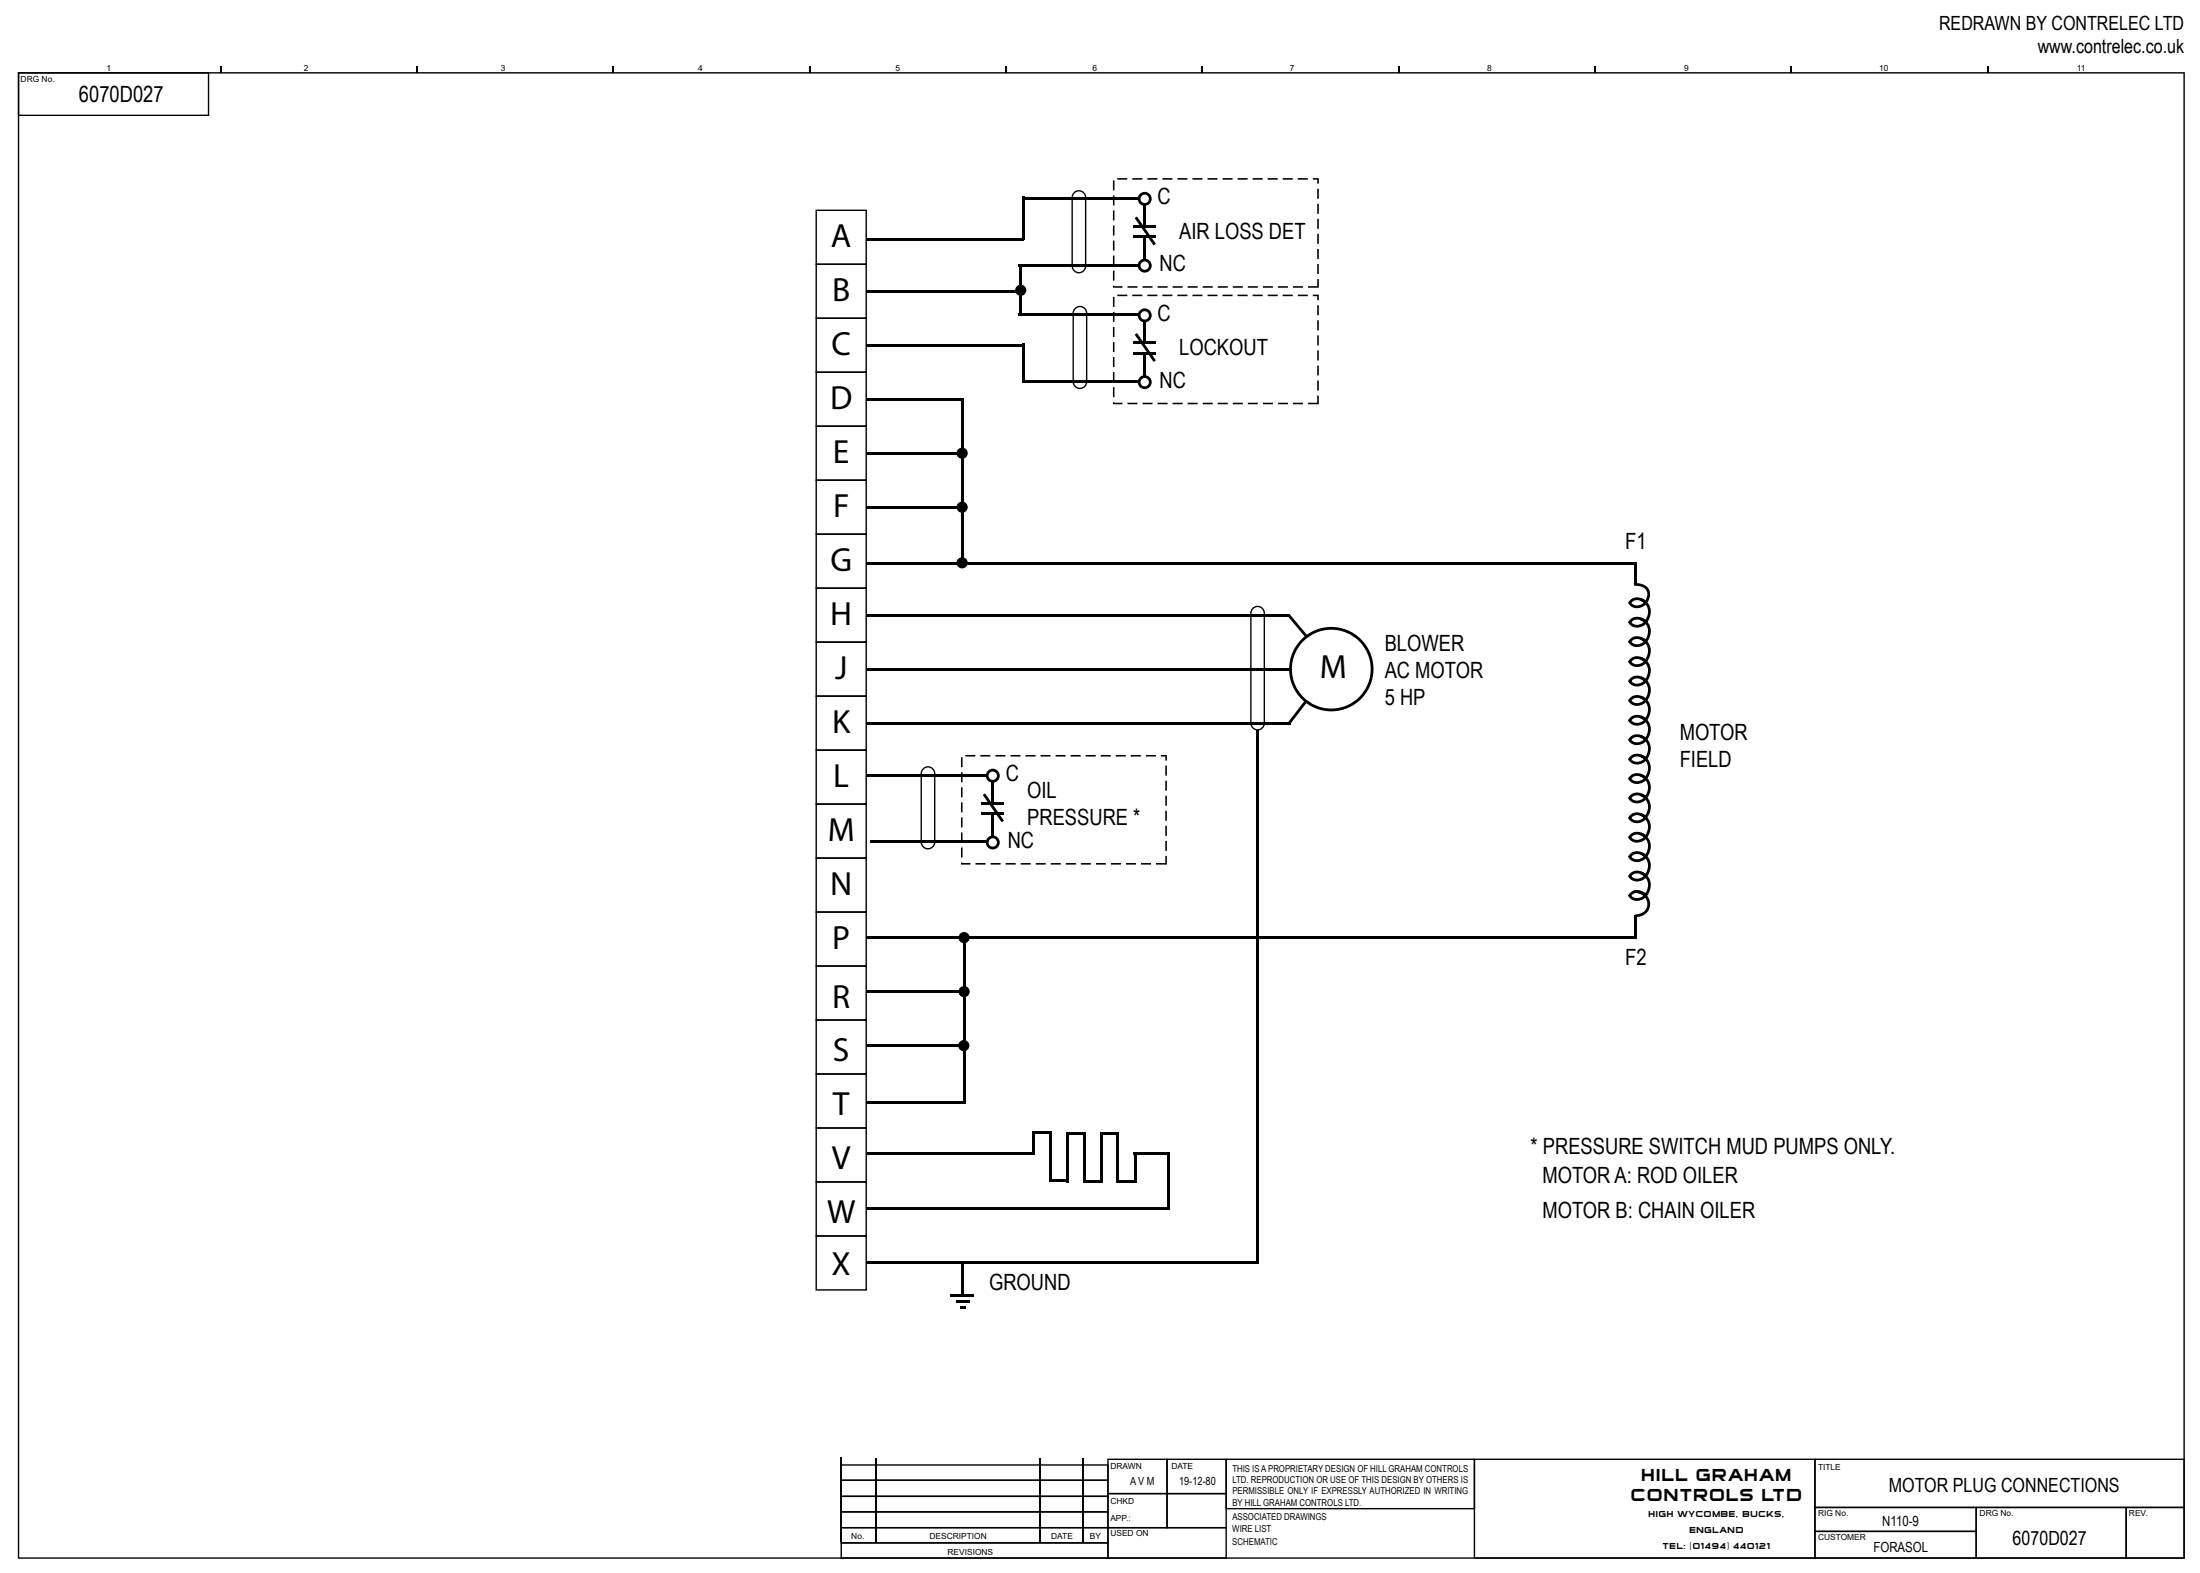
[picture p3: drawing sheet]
<svg xmlns="http://www.w3.org/2000/svg" width="393mm" height="281mm" viewBox="0 0 393 281" stroke-linecap="round" stroke-linejoin="round" font-family="sans-serif">
<g fill="#000">
<path d="M39.3 11.8h.3v1.2h-.3zM74.4 11.8h.3v1.2h-.3zM109.5 11.8h.3v1.2h-.3zM144.6 11.8h.2v1.2h-.2zM179.7 11.8h.2v1.2h-.2zM214.8 11.8h.2v1.2h-.2zM249.8 11.8h.3v1.2h-.3zM284.9 11.8h.3v1.2h-.3zM320 11.8h.2v1.2h-.2zM355.1 11.8h.2v1.2h-.2zM3.2 12.9h34.2v7.7l-.1-.1-.2 .1v-7.5h-33.7v7.4h33.9l.1 .2h-34.2zM202.8 39l.4-.3 3.4 4.8-.4 .3z"/>
<path d="M204.3 36.2h.5v4.1h-.5zM145.7 37.4h9.2v9.8l-.1-.1-.1 .1v-9.5h-8.7v9.4h8.8l.1 .2h-9.2zM145.7 47.1h9.2v9.7l-.1-.1-.1 .1v-9.5h-8.7v9.4h8.8l.1 .3h-9.2zM202.5 40.2h4.1v.5h-4.1zM202.5 42h4.1v.5h-4.1zM204.3 42.4h.5v4h-.5zM145.7 56.7h9.2v9.8l-.1-.1-.1 .1v-9.5h-8.7v9.4h8.8l.1 .2h-9.2zM145.7 66.4h9.2v9.7l-.1-.1-.1 .1v-9.5h-8.7v9.4h8.8l.1 .3h-9.2zM145.7 76h9.2v9.8l-.1-.1-.1 .1v-9.5h-8.7v9.4h8.8l.1 .2h-9.2zM145.7 85.7h9.2v9.7l-.1-.1-.1 .1v-9.5h-8.7v9.4h8.8l.1 .2h-9.2zM145.7 95.3h9.2v9.8l-.1-.2-.1 .2v-9.6h-8.7v9.4h8.8l.1 .3h-9.2zM145.7 104.9h9.2v9.8l-.1-.1-.1 .1v-9.5h-8.7v9.4h8.8l.1 .2h-9.2z"/>
<path d="M145.7 114.6h9.2v9.7l-.1-.1-.1 .1v-9.5h-8.7v9.4h8.8l.1 .3h-9.2zM145.7 124.2h9.2v9.8l-.1-.1-.1 .1v-9.5h-8.7v9.4h8.8l.1 .2h-9.2zM145.7 133.9h9.2v9.7l-.1-.1-.1 .1v-9.5h-8.7v9.4h8.8l.1 .3h-9.2zM145.7 143.5h9.2v9.8l-.1-.2-.1 .2v-9.5h-8.7v9.3h8.8l.1 .3h-9.2zM145.7 153.1h9.2v9.8l-.1-.1-.1 .1v-9.5h-8.7v9.4h8.8l.1 .2h-9.2zM145.7 162.8h9.2v9.8l-.1-.2-.1 .2v-9.6h-8.7v9.4h8.8l.1 .3h-9.2zM145.7 172.4h9.2v9.8l-.1-.1-.1 .1v-9.5h-8.7v9.4h8.8l.1 .2h-9.2zM145.7 182.1h9.2v9.7l-.1-.1-.1 .1v-9.5h-8.7v9.4h8.8l.1 .3h-9.2zM145.7 191.7h9.2v9.8l-.1-.1-.1 .1v-9.5h-8.7v9.4h8.8l.1 .2h-9.2zM145.7 201.4h9.2v9.7l-.1-.1-.1 .1v-9.5h-8.7v9.4h8.8l.1 .3h-9.2zM145.7 211h9.2v9.8l-.1-.2-.1 .2v-9.5h-8.7v9.3h8.8l.1 .3h-9.2zM145.7 220.6h9.2v9.8l-.1-.1-.1 .1v-9.5h-8.7v9.4h8.8l.1 .2h-9.2z"/>
<path d="M150.2 275.5h47.9v2.9h-47.9v-2.8l.1 .1 .2-.1v2.6h47.4v-2.5h-47.6zM150.2 272.8h47.9v2.9h-47.9v-2.8l.1 .1 .2-.1v2.6h47.4v-2.5h-47.6zM150.2 269.9h47.9v3.1h-47.9v-2.9l.1 .1 .2-.1v2.7h47.4v-2.6h-47.6zM150.2 267.2h47.9v3h-47.9v-2.9l.1 .1 .2-.1v2.6h47.4v-2.5h-47.6zM150.2 264.3h47.9v3.1h-47.9v-3l.1 .1 .2-.1v2.8h47.4v-2.7h-47.6zM150.2 261.6h47.9v2.9h-47.9v-2.8l.1 .1 .2-.1v2.6h47.4v-2.5h-47.6zM197.9 272.8h21.3v5.6h-21.3v-5.5l.1 .1 .1-.1v5.3h20.9v-5.2h-21zM197.9 260.5h10.8v6.4h-10.8v-6.2l.1 .1 .1-.1v6h10.3v-5.9h-10.4zM197.9 266.7h10.8v6.3h-10.8v-6.2l.1 .1 .1-.1v6h10.3v-5.9h-10.4zM208.4 266.7h10.8v6.3h-10.8v-6.2l.2 .1 .1-.1v6h10.3v-5.9h-10.4zM208.4 260.5h10.8v6.4h-10.8v-6.2l.2 .1 .1-.1v6h10.3v-5.9h-10.4zM219 260.5h44.6v9.1h-44.6v-8.9l.1 .1 .1-.1v8.7h44.2v-8.6h-44.3z"/>
<path d="M263.4 260.5h61.1v17.9h-61.1v-17.7l.1 .1 .1-.1v17.5h60.6v-17.4h-60.7zM324.2 273.4h29.1v5h-29.1v-4.9l.1 .2 .2-.2v4.7h28.5v-4.5h-28.7zM324.2 269.1h29.1v4.6h-29.1v-4.4l.1 .1 .2-.1v4.1h28.5v-4h-28.7zM353 269.1h27.1v9.3h-27.1v-9.1l.1 .1 .2-.1v8.9h26.5v-8.8h-26.7zM379.8 269.1h10.6v9.3h-10.6v-9.1l.2 .1 .1-.1v8.9h10.1v-8.8h-10.2zM324.2 260.5h66.1l-.1 .2 .1 .1h-65.8v8.3h65.7v-8.4l.2-.2v8.9h-66.2zM3.2 12.9h387.2v265.4l-.1-.1-.1 .1v-265.2h-386.8v265.1h386.9l.1 .2h-387.2z"/>
</g>
<path d="M150.3 260.3v15.1M156.5 260.4v15.2M185.9 260.4v15.2M193.5 260.4v15.2" fill="none" stroke="#000" stroke-width=".25"/>
<circle cx="204.6" cy="35.5" r="1" fill="#fff"/>
<path d="M203.8 34.5a1.25 1.25 0 0 1 2 .6 1.25 1.25 0 0 1-1.2 1.7v-.5a.75 .75 0 0 0 .7-1.1 .75 .75 0 0 0-1.3-.2 .75 .75 0 0 0 .3 1.2l.3 .1v.5a1.25 1.25 0 0 1-1.2-.9 1.25 1.25 0 0 1 .4-1.4z" fill="#000"/>
<circle cx="204.6" cy="47.4" r="1" fill="#fff"/>
<g fill="#000">
<path d="M202.8 59.8l.4-.3 3.4 4.9-.4 .2zM204.3 57h.5v4.1h-.5zM203.6 46.7a1.25 1.25 0 0 1 2.1 .2 1.25 1.25 0 0 1-1.1 1.8v-.5a.75 .75 0 0 0 .7-1 .75 .75 0 0 0-1.3-.3 .75 .75 0 0 0 .3 1.2l.3 .1v.5a1.25 1.25 0 0 1-1.2-.7 1.25 1.25 0 0 1 .2-1.3zM202.5 61h4.1v.5h-4.1zM202.5 62.8h4.1v.5h-4.1zM204.3 63.2h.5v4.1h-.5z"/>
<path d="M231.1 51.1v.3h1.7v-.3zM228.4 51.1v.3h1.8v-.3zM225.7 51.1v.3h1.8v-.3zM223 51.1v.3h1.8v-.3zM220.3 51.1v.3h1.8v-.3zM217.6 51.1v.3h1.8v-.3zM214.9 51.1v.3h1.8v-.3zM212.2 51.1v.3h1.8v-.3zM209.6 51.1v.3h1.7v-.3zM206.9 51.1v.3h1.8v-.3zM204.2 51.1v.3h1.8v-.3zM201.5 51.1v.3h1.8v-.3zM198.9 51v.4h1.7v-.3zM198.9 48.3v1.8h.3v-1.8zM198.9 45.7v1.7h.3v-1.7zM198.9 43v1.8h.3v-1.8zM198.9 40.3v1.8h.3v-1.8zM198.9 37.6v1.8h.3v-1.8zM198.9 34.9v1.8h.3v-1.8zM198.9 32.2v1.8h.3v-1.8zM199.7 31.8v.3h1.8v-.3zM202.3 31.8v.3h1.8v-.3zM205 31.8v.3h1.8v-.3zM207.7 31.8v.3h1.8v-.3zM210.4 31.8v.3h1.8v-.3zM213.1 31.8v.3h1.8v-.3zM215.8 31.8v.3h1.8v-.3zM218.5 31.8v.3h1.8v-.3zM221.2 31.8v.3h1.8v-.3zM223.9 31.8v.3h1.7v-.3zM226.5 31.8v.3h1.8v-.3zM229.2 31.8v.3h1.8v-.3zM231.9 31.8v.3h1.8v-.3zM234.6 31.8v.3h.8v.7h.3v-1zM235.4 33.7v1.8h.3v-1.8zM235.4 36.4v1.8h.3v-1.8zM235.4 39.1v1.8h.3v-1.8zM235.4 41.8v1.8h.3v-1.8zM235.4 44.5v1.8h.3v-1.8zM235.4 47.2v1.7h.3v-1.7zM233.7 51.1v.3h2v-1.6h-.3v1.3z"/>
</g>
<circle cx="204.6" cy="56.3" r="1" fill="#fff"/>
<path d="M203.8 55.3a1.25 1.25 0 0 1 2 .6 1.25 1.25 0 0 1-1.2 1.7v-.5a.75 .75 0 0 0 .7-1 .75 .75 0 0 0-1.3-.3 .75 .75 0 0 0 .3 1.2l.3 .1v.5a1.25 1.25 0 0 1-1.2-.9 1.25 1.25 0 0 1 .4-1.4z" fill="#000"/>
<circle cx="204.6" cy="68.3" r="1" fill="#fff"/>
<g fill="#000">
<path d="M182.6 35.2h.5v7.7h-.5zM182.9 35.3h20.7v.5h-20.7zM182.2 47.4h.5v8.9h-.5zM154.8 51.8h27.6v.5h-27.6zM154.8 42.5h28.1v.5h-28.1zM191.7 34.5a1.33 1.33 0 0 1 1.5-.5 1.33 1.33 0 0 1 .9 1.3v12.2h-.2v-12.2a1.08 1.08 0 0 0-1.1-1.1 1.08 1.08 0 0 0-1.1 1.1v12.2a1.08 1.08 0 0 0 1.1 1.1 1.08 1.08 0 0 0 1.1-1.1h.2a1.33 1.33 0 0 1-1.3 1.3 1.33 1.33 0 0 1-1.3-1.3v-12.2zM182.1 47.2h21.5v.5h-21.5zM182.1 56h21.5v.5h-21.5zM154.8 61.4h28.1v.5h-28.1zM154.8 71.1h17.5v.5h-17.5zM182.6 61.3h.5v7h-.5zM191.9 55.2a1.33 1.33 0 0 1 1.5-.5 1.33 1.33 0 0 1 .9 1.2v12.3h-.2v-12.3a1.08 1.08 0 0 0-1.1-1 1.08 1.08 0 0 0-1.1 1v12.3a1.08 1.08 0 0 0 1.1 1.1 1.08 1.08 0 0 0 1.1-1.1h.2a1.33 1.33 0 0 1-1.3 1.3 1.33 1.33 0 0 1-1.3-1.3v-12.3z"/>
<path d="M182.6 67.9h20.7v.5h-20.7zM203.6 67.5a1.25 1.25 0 0 1 2.1 .2 1.25 1.25 0 0 1-1.1 1.8v-.5a.75 .75 0 0 0 .7-1 .75 .75 0 0 0-1.3-.3 .75 .75 0 0 0 .3 1.3h.3v.5a1.25 1.25 0 0 1-1.2-.7 1.25 1.25 0 0 1 .2-1.3zM154.8 80.7h17.5v.5h-17.5zM154.8 90.3h17.5v.5h-17.5zM154.8 109.6h75.7v.5h-75.7zM154.8 119.3h75.7v.5h-75.7zM154.8 100.5h137.4v.5h-137.4zM177.2 139.2h.5v4.1h-.5zM223.7 108.7a1.33 1.33 0 0 1 1.4-.4 1.33 1.33 0 0 1 1 1.2v19.7h-.3v-19.7a1.08 1.08 0 0 0-1.1-1.1 1.08 1.08 0 0 0-1 1.1v19.7a1.08 1.08 0 0 0 1 1 1.08 1.08 0 0 0 1.1-1h.3a1.33 1.33 0 0 1-1.4 1.3 1.33 1.33 0 0 1-1.3-1.3v-19.7zM154.9 128.9h75.7v.5h-75.7zM175.4 143.2h4v.5h-4zM175.4 145h4v.5h-4z"/>
<path d="M175.6 142l.4-.3 3.4 4.9-.4 .3zM177.2 145.4h.5v4.1h-.5zM154.8 176.9h17.5v.5h-17.5zM154.8 167.2h137.4v.5h-137.4zM154.8 186.5h17.5v.5h-17.5zM154.8 196.7h17.5v.5h-17.5zM154.9 205.8h29.9v.5h-29.9zM154.9 215.7h54.2v.5h-54.2zM154.8 225.3h70.1v.5h-70.1z"/>
<path d="M231.1 71.9v.3h1.7v-.3zM228.4 71.9v.3h1.8v-.3zM225.7 71.9v.3h1.8v-.3zM223 71.9v.3h1.8v-.3zM220.3 71.9v.3h1.8v-.3zM217.6 71.9v.3h1.8v-.3zM214.9 71.9v.3h1.8v-.3zM212.2 71.9v.3h1.8v-.3zM209.6 71.9v.3h1.7v-.3zM206.9 71.9v.3h1.8v-.3zM204.2 71.9v.3h1.8v-.3zM201.5 71.9v.3h1.8v-.3zM198.9 71.8v.4h1.7v-.3zM198.9 69.2v1.7h.3v-1.7zM198.9 66.5v1.8h.3v-1.8zM198.9 63.8v1.8h.3v-1.8zM198.9 61.1v1.8h.3v-1.8zM198.9 58.4v1.8h.3v-1.8zM198.9 55.7v1.8h.3v-1.8zM198.9 53v1.8h.3v-1.8zM199.7 52.6v.3h1.8v-.3zM202.3 52.6v.3h1.8v-.3zM205 52.6v.3h1.8v-.3zM207.7 52.6v.3h1.8v-.3zM210.4 52.6v.3h1.8v-.3zM213.1 52.6v.3h1.8v-.3zM215.8 52.6v.3h1.8v-.3zM218.5 52.6v.3h1.8v-.3zM221.2 52.6v.3h1.8v-.3zM223.9 52.6v.3h1.7v-.3zM226.5 52.6v.3h1.8v-.3zM229.2 52.6v.3h1.8v-.3zM231.9 52.6v.3h1.8v-.3zM234.6 52.6v.3h.8v.7h.3v-1zM235.4 54.5v1.8h.3v-1.8zM235.4 57.2v1.8h.3v-1.8zM235.4 59.9v1.8h.3v-1.8zM235.4 62.6v1.8h.3v-1.8zM235.4 65.3v1.8h.3v-1.8zM235.4 68v1.8h.3v-1.8zM233.7 71.9v.3h2v-1.5h-.3v1.2z"/>
<circle cx="182.4" cy="51.9" r="1"/>
<circle cx="171.9" cy="90.6" r="1"/>
<circle cx="171.9" cy="81" r="1"/>
<circle cx="171.9" cy="100.5" r="1"/>
<circle cx="172.3" cy="177.1" r="1"/>
<circle cx="172.3" cy="167.5" r="1"/>
<circle cx="172.2" cy="186.8" r="1"/>
</g>
<circle cx="177.4" cy="138.6" r="1" fill="#fff"/>
<path d="M176.7 137.6a1.25 1.25 0 0 1 1.9 .6 1.25 1.25 0 0 1-1.2 1.6v-.5a.75 .75 0 0 0 .7-1 .75 .75 0 0 0-1.2-.3 .75 .75 0 0 0 .2 1.3h.3v.5a1.25 1.25 0 0 1-1.2-.8 1.25 1.25 0 0 1 .5-1.4z" fill="#000"/>
<circle cx="177.4" cy="150.5" r="1" fill="#fff"/>
<g fill="#000">
<path d="M171.7 71.3h.5v29.4h-.5zM230.1 110l.4-.3 3.2 3.9-.4 .3zM232.2 114.6a7.5 7.5 0 0 1 8.3-2.1 7.5 7.5 0 0 1 4.9 7h-.5a7 7 0 0 0-10.3-6.2 7 7 0 0 0-.6 12.1 7 7 0 0 0 10.9-5.2v-.7h.5a7.5 7.5 0 0 1-10.1 7.1 7.5 7.5 0 0 1-3.1-12zM292 100.5h.5v3.9h-.5zM292 104.1a2.4 2.4 0 0 1 2.9 2l-.1 .8-.6 1-.4-.3a1.68 1.68 0 0 0-.2-2.7l-.6-.2-1-.1zM293.3 117.3a2.75 2.75 0 0 1 .9 4.6l-.4-.3a2.28 2.28 0 0 0-.7-3.8zM293.3 110.3a2.75 2.75 0 0 1 .9 4.5l-.4-.3a2.28 2.28 0 0 0-.7-3.7zM293.3 106.8a2.75 2.75 0 0 1 .9 4.6l-.4-.3a2.28 2.28 0 0 0-.7-3.8zM293.3 113.8a2.75 2.75 0 0 1 .9 4.5l-.4-.3a2.28 2.28 0 0 0-.7-3.7zM291.2 107.3a2.21 2.21 0 0 1 3.2 .1l-.3 .4a1.73 1.73 0 0 0-2.5-.2l-.2 .2-.2-.1 .2-.1a1.58 1.58 0 0 0 2.5-.1l.4 .3a2.06 2.06 0 0 1-3.4-.1zM291.2 110.8a2.21 2.21 0 0 1 3.2 .1l-.3 .4a1.73 1.73 0 0 0-2.5-.2l-.2 .2-.2-.1 .2-.2a1.58 1.58 0 0 0 2.5-.1l.4 .3a2.06 2.06 0 0 1-3.4 0zM291.2 117.8a2.21 2.21 0 0 1 3.2 .2l-.3 .4a1.73 1.73 0 0 0-2.5-.3l-.2 .2-.2-.1 .2-.1a1.58 1.58 0 0 0 2.5-.1l.4 .3a2.06 2.06 0 0 1-3.4-.1z"/>
<path d="M291.2 114.2a2.21 2.21 0 0 1 3.2 .2l-.3 .4a1.73 1.73 0 0 0-2.5-.2l-.2 .2-.2-.2 .2-.1a1.58 1.58 0 0 0 2.5-.1l.4 .3a2.06 2.06 0 0 1-3.4-.1zM154.9 138.2h21.5v.5h-21.5zM224.5 130.4h.5v95.3h-.5zM233.2 125.1l.4 .3-3.1 4-.4-.3zM293.3 134.8a2.75 2.75 0 0 1 .9 4.5l-.4-.3a2.28 2.28 0 0 0-.7-3.8zM293.3 138.2a2.75 2.75 0 0 1 .9 4.6l-.4-.3a2.28 2.28 0 0 0-.7-3.8zM293.3 120.8a2.75 2.75 0 0 1 .9 4.5l-.4-.3a2.28 2.28 0 0 0-.7-3.7zM293.3 131.3a2.75 2.75 0 0 1 .9 4.5l-.4-.3a2.28 2.28 0 0 0-.7-3.8zM293.3 124.3a2.75 2.75 0 0 1 .9 4.5l-.4-.3a2.28 2.28 0 0 0-.7-3.8zM293.3 127.8a2.75 2.75 0 0 1 .9 4.5l-.4-.3a2.28 2.28 0 0 0-.7-3.7zM291.2 138.7a2.21 2.21 0 0 1 3.2 .1l-.3 .4a1.73 1.73 0 0 0-2.5-.2l-.2 .2-.2-.1 .2-.1a1.58 1.58 0 0 0 2.5-.1l.4 .3a2.06 2.06 0 0 1-3.4-.1zM291.2 121.3a2.21 2.21 0 0 1 3.2 .1l-.3 .4a1.73 1.73 0 0 0-2.5-.2l-.2 .2-.2-.1 .2-.2a1.58 1.58 0 0 0 2.5-.1l.4 .3a2.06 2.06 0 0 1-3.4 0z"/>
<path d="M291.2 131.7a2.21 2.21 0 0 1 3.2 .2l-.3 .4a1.73 1.73 0 0 0-2.5-.2l-.2 .2-.2-.2 .2-.1a1.58 1.58 0 0 0 2.5-.1l.4 .3a2.06 2.06 0 0 1-3.4-.1zM291.2 128.3a2.21 2.21 0 0 1 3.2 .1l-.3 .4a1.73 1.73 0 0 0-2.5-.2l-.2 .2-.2-.1 .2-.2a1.58 1.58 0 0 0 2.5-.1l.4 .3a2.06 2.06 0 0 1-3.4 0zM291.2 124.7a2.21 2.21 0 0 1 3.2 .2l-.3 .4a1.73 1.73 0 0 0-2.5-.2l-.2 .2-.2-.2 .2-.1a1.59 1.59 0 0 0 2.5-.1l.4 .3a2.06 2.06 0 0 1-3.4-.1zM291.2 135.2a2.21 2.21 0 0 1 3.2 .2l-.3 .4a1.73 1.73 0 0 0-2.5-.3l-.2 .3-.2-.2 .2-.1a1.58 1.58 0 0 0 2.5-.1l.4 .3a2.06 2.06 0 0 1-3.4-.1zM164.8 137.4a1.33 1.33 0 0 1 1.4-.5 1.33 1.33 0 0 1 1 1.3v12.2h-.3v-12.2a1.08 1.08 0 0 0-1.1-1.1 1.08 1.08 0 0 0-1 1.1v12.2a1.08 1.08 0 0 0 1 1.1 1.08 1.08 0 0 0 1.1-1.1h.3a1.33 1.33 0 0 1-1.4 1.3 1.33 1.33 0 0 1-1.3-1.3v-12.2zM155.5 150.1h20.7v.5h-20.7zM176.4 149.7a1.25 1.25 0 0 1 2.1 .2 1.25 1.25 0 0 1-1.1 1.8v-.5a.75 .75 0 0 0 .7-1 .75 .75 0 0 0-1.2-.2 .75 .75 0 0 0 .2 1.2h.3v.5a1.25 1.25 0 0 1-1.1-.6 1.25 1.25 0 0 1 .1-1.4zM292 159a2.45 2.45 0 0 1 2.6 1.4 2.45 2.45 0 0 1-.7 2.9l-.7 .4-1 .1v-.5a1.9 1.9 0 0 0 2.2-1.7 1.9 1.9 0 0 0-1.9-2.1h-.5zM293.3 148.7a2.75 2.75 0 0 1 .9 4.5l-.4-.3a2.28 2.28 0 0 0-.7-3.7zM293.3 152.2a2.75 2.75 0 0 1 .9 4.5l-.4-.3a2.28 2.28 0 0 0-.7-3.8zM293.3 155.6a2.75 2.75 0 0 1 .9 4.6l-.4-.3a2.28 2.28 0 0 0-.7-3.8zM293.3 141.7a2.75 2.75 0 0 1 .9 4.5l-.4-.3a2.28 2.28 0 0 0-.7-3.7z"/>
<path d="M293.3 145.2a2.75 2.75 0 0 1 .9 4.6l-.4-.3a2.28 2.28 0 0 0-.7-3.8zM291.2 149.2a2.21 2.21 0 0 1 3.2 .1l-.3 .4a1.73 1.73 0 0 0-2.5-.2l-.2 .2-.2-.1 .2-.2a1.58 1.58 0 0 0 2.5-.1l.4 .3a2.06 2.06 0 0 1-3.4 0zM291.2 156.1a2.21 2.21 0 0 1 3.2 .2l-.3 .4a1.73 1.73 0 0 0-2.5-.3l-.2 .2-.2-.1 .2-.1a1.58 1.58 0 0 0 2.5-.1l.4 .3a2.06 2.06 0 0 1-3.4-.1zM291.2 145.7a2.21 2.21 0 0 1 3.2 .2l-.3 .3a1.73 1.73 0 0 0-2.5-.2l-.2 .2-.2-.1 .2-.1a1.58 1.58 0 0 0 2.5-.1l.4 .3a2.06 2.06 0 0 1-3.4-.1zM291.2 142.2a2.21 2.21 0 0 1 3.2 .1l-.3 .4a1.73 1.73 0 0 0-2.5-.2l-.2 .2-.2-.1 .2-.2a1.59 1.59 0 0 0 2.5-.1l.4 .3a2.06 2.06 0 0 1-3.4 0zM291.2 152.6a2.21 2.21 0 0 1 3.2 .2l-.3 .4a1.73 1.73 0 0 0-2.5-.2l-.2 .2-.2-.2 .2-.1a1.58 1.58 0 0 0 2.5-.1l.4 .3a2.06 2.06 0 0 1-3.4-.1zM291.2 159.6a2.21 2.21 0 0 1 3.2 .1l-.3 .4a1.73 1.73 0 0 0-2.5-.2l-.2 .2-.2-.1 .2-.2a1.59 1.59 0 0 0 2.5-.1l.4 .3a2.06 2.06 0 0 1-3.4 0zM292 163.6h.5v4.1h-.5zM172 167.5h.5v29.4h-.5zM172 168.1h.5v29h-.5zM184.8 202.1h3.1v.5h-3.1zM184.5 202.1h.5v4.3h-.5z"/>
<path d="M187.4 202.3h.5v8.8h-.5zM187.5 210.7h3.1v.5h-3.1zM190.8 202.2h3.2v.5h-3.2zM190.6 206.1h.5v5.1h-.5zM190.6 202.2h.5v4.2h-.5zM193.5 202.4h.5v8.8h-.5zM193.5 210.8h3.2v.5h-3.2zM196.8 202.3h3.2v.5h-3.2zM196.6 206.2h.5v5h-.5zM196.6 202.2h.5v4.3h-.5zM199.5 202.5h.5v8.8h-.5zM199.5 210.9h3.2v.5h-3.2z"/>
<path d="M202.6 205.8h6.5v.5h-6.5zM202.6 206.1h.5v5.2h-.5zM208.6 206.1h.5v9.8h-.5zM171.5 233.3h1.1v.5h-1.1z"/>
<path d="M203.9 154.2v.2h1.8v-.2zM201.2 154.2v.2h1.8v-.2zM198.5 154.2v.2h1.8v-.2zM195.8 154.2v.2h1.8v-.2zM193.2 154.2v.2h1.7v-.2zM190.5 154.2v.2h1.8v-.2zM187.8 154.2v.2h1.8v-.2zM185.1 154.2v.2h1.8v-.2zM182.4 154.2v.2h1.8v-.2zM179.7 154.2v.2h1.8v-.2zM177 154.2v.2h1.8v-.2zM174.3 154.2v.2h1.8v-.2zM171.7 154.1v.3h1.7v-.2zM171.7 151.4v1.8h.3v-1.8zM171.7 148.7v1.8h.3v-1.8zM171.7 146v1.8h.3v-1.8zM171.7 143.3v1.8h.3v-1.8zM171.7 140.6v1.8h.3v-1.8zM171.7 137.9v1.8h.3v-1.8zM171.7 135.3v1.7h.3v-1.7zM172.5 134.9v.2h1.8v-.2zM175.2 134.9v.2h1.8v-.2zM177.9 134.9v.2h1.8v-.2zM180.6 134.9v.2h1.8v-.2zM183.3 134.9v.2h1.8v-.2zM185.9 134.9v.2h1.8v-.2zM188.6 134.9v.2h1.8v-.2zM191.3 134.9v.2h1.8v-.2zM194 134.9v.2h1.8v-.2zM196.7 134.9v.2h1.8v-.2zM199.4 134.9v.2h1.8v-.2zM202.1 134.9v.2h1.8v-.2zM204.8 134.9v.2h1.8v-.2zM207.5 134.9v.2h.7v.8h.3v-1zM208.2 136.8v1.7h.3v-1.7zM208.2 139.4v1.8h.3v-1.8zM208.2 142.1v1.8h.3v-1.8zM208.2 144.8v1.8h.3v-1.8zM208.2 147.5v1.8h.3v-1.8zM208.2 150.2v1.8h.3v-1.8zM206.6 154.2v.2h1.9v-1.5h-.3v1.3z"/>
</g>
<path d="M169.8 231.3h4.3M170.9 232.4h2.4M172 225.5v5.7" fill="none" stroke="#000" stroke-width=".45"/>
<g font-size="6">
<text x="148.5" y="44.1">A</text>
<text x="148.7" y="53.8">B</text>
<text x="148.6" y="63.4">C</text>
<text x="148.3" y="73.1">D</text>
<text x="148.9" y="82.7">E</text>
<text x="148.9" y="92.4">F</text>
<text x="148.4" y="102">G</text>
<text x="148.4" y="111.6">H</text>
<text x="149.2" y="121.3">J</text>
<text x="235.9" y="121.1">M</text>
<text x="148.7" y="130.9">K</text>
<text x="148.9" y="140.6">L</text>
<text x="147.9" y="150.2">M</text>
<text x="148.4" y="159.9">N</text>
<text x="148.7" y="169.5">P</text>
<text x="148.7" y="180">R</text>
<text x="148.9" y="189.6">S</text>
<text x="148.8" y="199.2">T</text>
<text x="148.7" y="208.9">V</text>
<text x="147.8" y="218.5">W</text>
<text x="148.6" y="227.8">X</text>
</g>
<g font-size="4">
<text x="14.1" y="18.2">6070D027</text>
<text x="206.9" y="36.5">C</text>
<text x="210.7" y="42.6">AIR LOSS DET</text>
<text x="207.2" y="48.4">NC</text>
<text x="206.9" y="57.3">C</text>
<text x="210.7" y="63.5">LOCKOUT</text>
<text x="207.2" y="69.3">NC</text>
<text x="290.4" y="98">F1</text>
<text x="247.5" y="116.3">BLOWER</text>
<text x="247.5" y="121.1">AC MOTOR</text>
<text x="247.5" y="125.9">5 HP</text>
<text x="300.2" y="132.1">MOTOR</text>
<text x="300.2" y="136.9">FIELD</text>
<text x="179.7" y="139.6">C</text>
<text x="183.6" y="142.5">OIL</text>
<text x="183.6" y="147.3">PRESSURE *</text>
<text x="180.1" y="151.5">NC</text>
<text x="290.4" y="172.4">F2</text>
<text x="273.5" y="206.1">* PRESSURE SWITCH MUD PUMPS ONLY.</text>
<text x="275.6" y="211.3">MOTOR A: ROD OILER</text>
<text x="275.6" y="217.5">MOTOR B: CHAIN OILER</text>
<text x="176.8" y="230.4">GROUND</text>
</g>
<g font-size="3.5">
<text x="346.5" y="5.3">REDRAWN BY CONTRELEC LTD</text>
<text x="364.1" y="9.5">www.contrelec.co.uk</text>
<text x="337.6" y="266.5">MOTOR PLUG CONNECTIONS</text>
<text x="359.7" y="275.9">6070D027</text>
</g>
<g font-size="3">
<text x="291.5" y="268.2">CONTROLS LTD</text>
<text x="293.3" y="264.6">HILL GRAHAM</text>
</g>
<g font-size="2.5">
<text x="336.4" y="272.5">N110-9</text>
<text x="334.8" y="277.2">FORASOL</text>
</g>
<g font-size="2">
<text x="201.9" y="265.2">A V M</text>
<text x="210.7" y="265.2">19-12-80</text>
</g>
<g font-size="1.7">
<text x="220.2" y="262.9">THIS IS A PROPRIETARY DESIGN OF HILL GRAHAM CONTROLS</text>
<text x="220.2" y="264.9">LTD. REPRODUCTION OR USE OF THIS DESIGN BY OTHERS IS</text>
<text x="220.2" y="266.9">PERMISSIBLE ONLY IF EXPRESSLY AUTHORIZED IN WRITING</text>
<text x="220.2" y="268.9">BY HILL GRAHAM CONTROLS LTD.</text>
<text x="220.2" y="273.7">WIRE LIST</text>
<text x="220.2" y="275.9">SCHEMATIC</text>
<text x="220.2" y="271.5">ASSOCIATED DRAWINGS</text>
</g>
<g font-size="1.5">
<text x="3.7" y="14.6">DRG No.</text>
<text x="19" y="12.7">1</text>
<text x="54.3" y="12.7">2</text>
<text x="89.5" y="12.7">3</text>
<text x="124.8" y="12.7">4</text>
<text x="160" y="12.7">5</text>
<text x="195.3" y="12.7">6</text>
<text x="230.5" y="12.7">7</text>
<text x="265.7" y="12.7">8</text>
<text x="301" y="12.7">9</text>
<text x="335.8" y="12.7">10</text>
<text x="371.1" y="12.7">11</text>
<text x="198.4" y="262.4">DRAWN</text>
<text x="209.3" y="262.4">DATE</text>
<text x="324.9" y="262.5">TITLE</text>
<text x="198.4" y="268.7">CHKD</text>
<text x="152.1" y="274.9">No.</text>
<text x="166.1" y="274.9">DESCRIPTION</text>
<text x="187.9" y="274.9">DATE</text>
<text x="194.7" y="274.9">BY</text>
<text x="198.4" y="274.4">USED ON</text>
<text x="198.4" y="271.7">APP.:</text>
<text x="294.6" y="271">HIGH WYCOMBE, BUCKS,</text>
<text x="301.9" y="273.8">ENGLAND</text>
<text x="324.9" y="270.8">RIG No.</text>
<text x="324.9" y="275.2">CUSTOMER</text>
<text x="353.8" y="270.8">DRG No.</text>
<text x="380.5" y="270.8">REV.</text>
<text x="169.3" y="277.7">REVISIONS</text>
<text x="297.2" y="276.6">TEL: (01494) 440121</text>
</g>
</svg>
